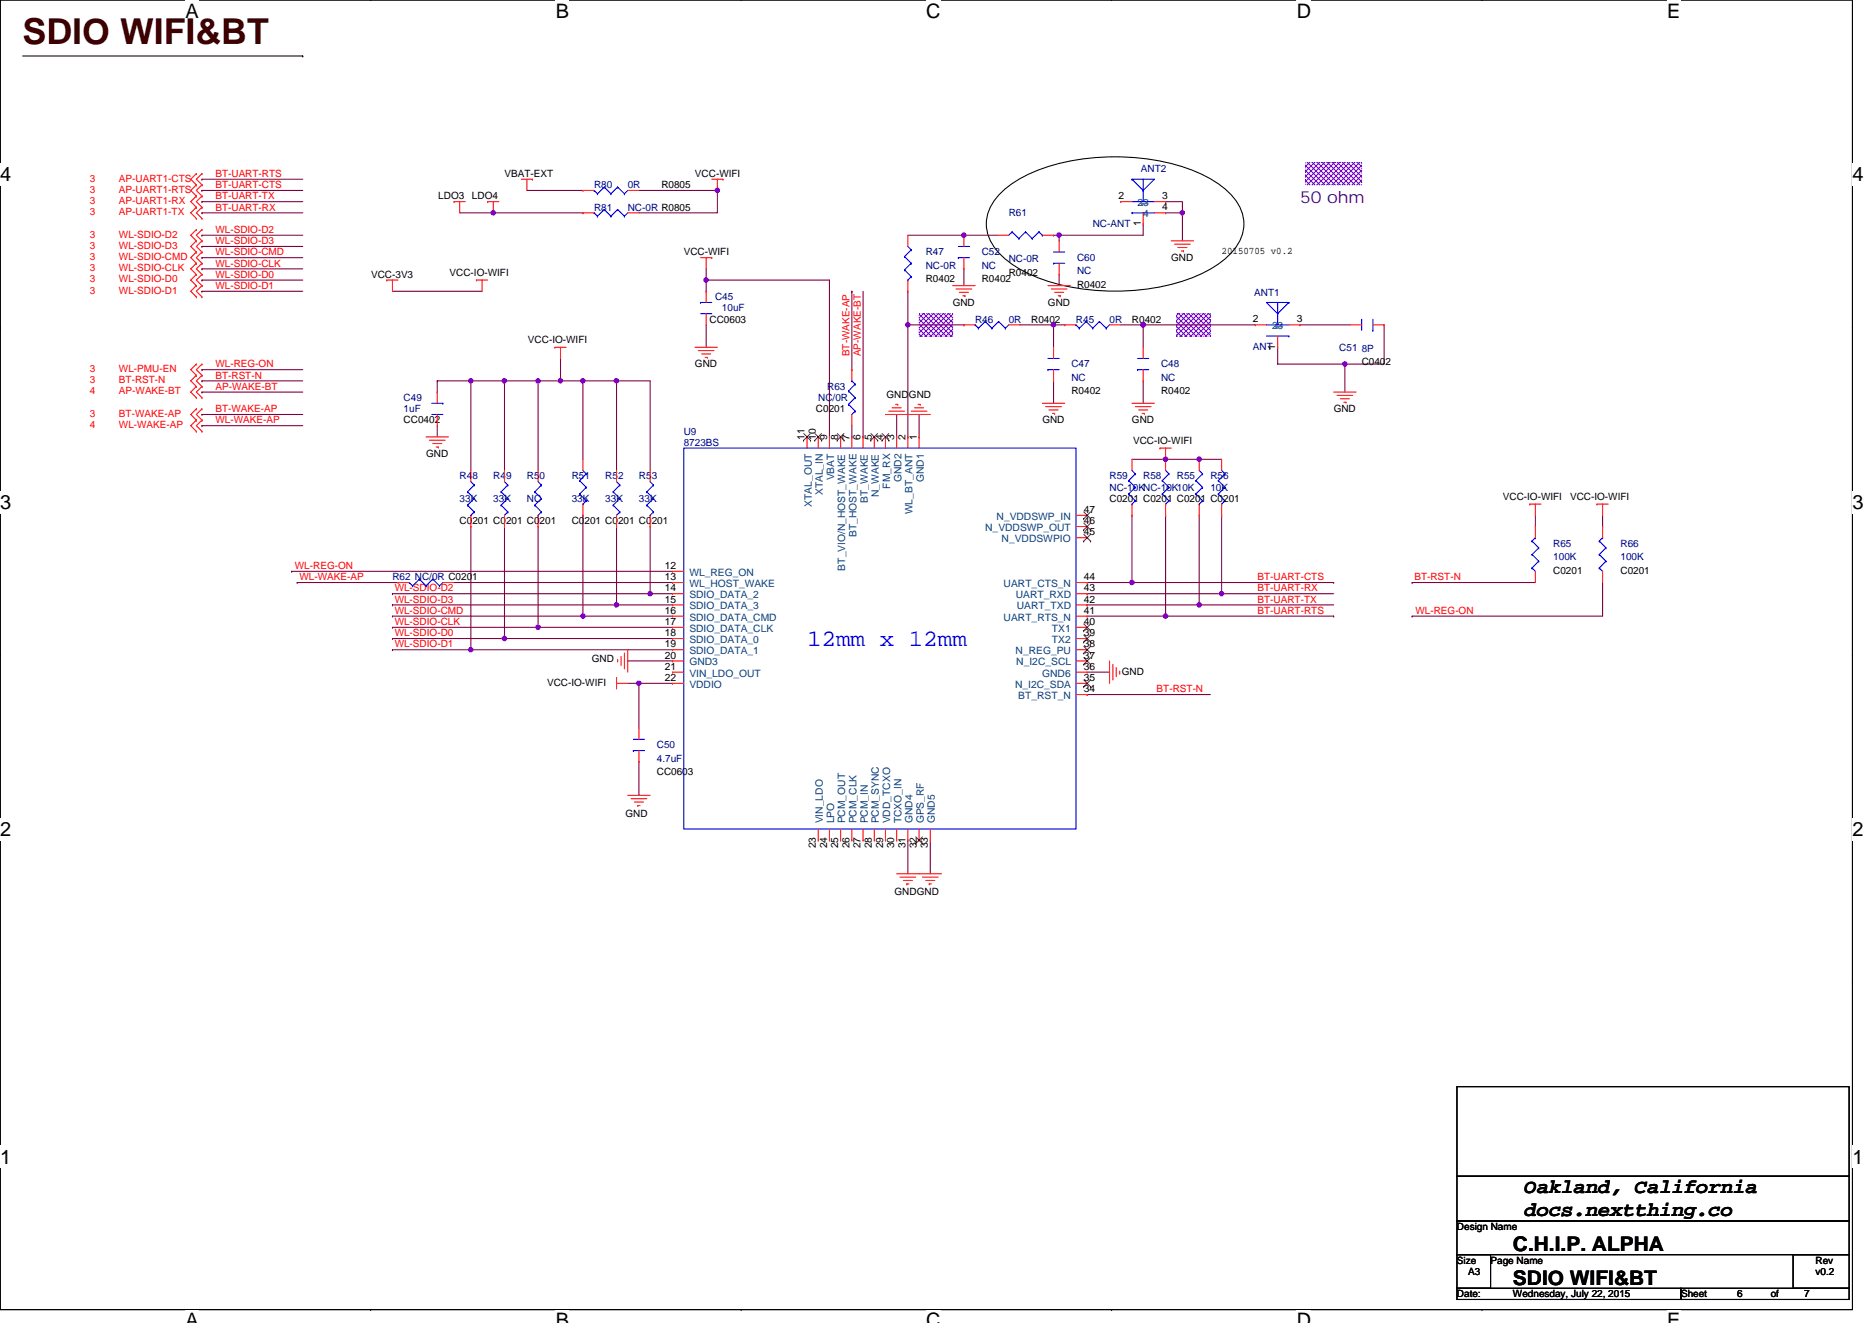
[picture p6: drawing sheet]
<svg xmlns="http://www.w3.org/2000/svg" width="297mm" height="210mm" viewBox="0 0 297 210" stroke-linecap="round" stroke-linejoin="round" font-family="sans-serif">
<path d="M0 0h293.9v207.9h-293.9z" fill="none" stroke="#000" stroke-width=".17"/>
<g fill="#fff">
<path d="M29.4 0h2.1v3.5h-2.1z"/>
<path d="M29.4 207.9h2.1v2h-2.1z"/>
</g>
<path d="M58.8 0h.1M58.8 207.9h.1" fill="none" stroke="#000" stroke-width=".17"/>
<g fill="#fff">
<path d="M88.2 0h2.1v3.5h-2.1z"/>
<path d="M88.2 207.9h2.1v2h-2.1z"/>
</g>
<path d="M117.6 0h.1M117.6 207.9h.1" fill="none" stroke="#000" stroke-width=".17"/>
<g fill="#fff">
<path d="M147 0h2.3v3.5h-2.3z"/>
<path d="M147 207.9h2.3v2h-2.3z"/>
</g>
<path d="M176.4 0h.1M176.4 207.9h.1" fill="none" stroke="#000" stroke-width=".17"/>
<g fill="#fff">
<path d="M205.8 0h2.2v3.5h-2.2z"/>
<path d="M205.8 207.9h2.2v2h-2.2z"/>
</g>
<path d="M235.2 0h.1M235.2 207.9h.1" fill="none" stroke="#000" stroke-width=".17"/>
<g fill="#fff">
<path d="M264.5 0h2.1v3.5h-2.1z"/>
<path d="M264.5 207.9h2.1v2h-2.1z"/>
<path d="M0 26h1.8v3.5h-1.8z"/>
<path d="M293.9 26h1.8v3.5h-1.8z"/>
<path d="M0 77.9h1.8v3.5h-1.8z"/>
<path d="M293.9 77.9h1.8v3.5h-1.8z"/>
</g>
<path d="M0 52h.1M293.9 52h.1" fill="none" stroke="#000" stroke-width=".17"/>
<g fill="#fff">
<path d="M0 129.9h1.8v3.5h-1.8z"/>
<path d="M293.9 129.9h1.8v3.5h-1.8z"/>
</g>
<path d="M0 103.9h.1M293.9 103.9h.1" fill="none" stroke="#000" stroke-width=".17"/>
<g fill="#fff">
<path d="M0 181.9h1.8v3.5h-1.8z"/>
<path d="M293.9 181.9h1.8v3.5h-1.8z"/>
</g>
<path d="M3.6 8.9h44.4M48 8.9h.1M159 30.5a22.7 22.7 0 0 1 11.9-5.1 36 36 0 0 1 19 1.9 13.7 13.7 0 0 1 6.6 5.1 6.1 6.1 0 0 1-.7 7.3 17.6 17.6 0 0 1-9.1 5.2 36.3 36.3 0 0 1-22.8-1.1 13.7 13.7 0 0 1-6.5-5.1 6.3 6.3 0 0 1 1.6-8.2zM0 155.9h.1M293.9 155.9h.1M231.2 172.5h62.2v14.2h-62.2zM231.2 193.8h62.2v5.3h-62.2zM231.2 199.1h5.3v5.4h-5.3zM231.2 186.7h62.2v7.1h-62.2zM284.5 199.1h8.9v5.4h-8.9zM231.2 204.5h35.5v1.7h-35.5zM266.7 204.5h26.7v1.7h-26.7z" fill="none" stroke="#000" stroke-width=".17"/>
<g fill="#8000ff" stroke="#8000ff" stroke-width=".17" stroke-dasharray="0 .3">
<path d="M145.8 49.8h5.4v3.5h-5.4z" fill-rule="evenodd"/>
<path d="M186.7 49.8h5.4v3.5h-5.4z" fill-rule="evenodd"/>
<path d="M207.2 25.8h8.9v3.5h-8.9z" fill-rule="evenodd"/>
</g>
<g fill="none" stroke="#800040" stroke-width=".17">
<path d="M32 37.3h.1M32 39.1h.1M32 33.8h.1M32 32h.1M32 30.2h.1M32 28.4h.1M32 37.3h16M32 39.1h16M32 33.8h16M32 32h16M32 30.2h16M32 28.4h16"/>
<path d="M72.9 33.8h5.4M78.3 33.8h.1M78.3 33.8h14.2M83.6 30.2h8.9M101.4 30.2h12.4M113.8 30.2h.1M113.8 30.2v3.6h-12.4M144.1 37.3h8.8M152.9 37.3h.1M152.9 37.3h5.4M167.2 37.3h.9M168.1 37.3h.1"/>
<path d="M168.1 37.3v.9M181.4 35.6v1.7h-13.3M185 32h2.6v1.8M185 33.8h2.6v4.4M187.6 33.8h.1M32 58.7h.1M32 40.9h.1M32 42.7h.1M32 44.4h.1M32 46.2h.1M32 44.4h16M32 58.7h16"/>
<path d="M32 40.9h16M32 42.7h16M32 46.2h16M62.3 46.2h14.2M88.9 56.9v3.6M112.1 42.7v1.7M112.1 44.4v1.8M112.1 51.6v3.5M112.1 44.4h.1M112.1 44.4h19.5v24.9M135.2 46.2h.1M135.2 46.2v12.5"/>
<path d="M136.9 46.2v23.1M144.1 51.6v17.7M144.1 46.2v5.4M144.1 51.6h8.8M152.9 51.6h.1M152.9 42.7v2.6M161.8 51.6h5.4M167.2 51.6h.1M167.2 51.6h1.7M167.2 51.6v3.5M168.1 43.6v1.7M177.8 51.6h3.6"/>
<path d="M181.4 51.6h.1M181.4 51.6v3.5M181.4 51.6h17.8M202.7 55.1v2.7h10.7M206.3 51.6h8M213.4 57.8h.1M213.4 57.8v4.4M219.6 51.6v6.2h-6.2M32 62.2h.1M32 60.5h.1M32 65.8h.1M32 67.6h.1"/>
<path d="M32 60.5h16M32 62.2h16M32 65.8h16M32 67.6h16M69.4 67.6v1.7M69.4 60.5h.1M69.4 60.5v1.7M69.4 60.5h5.3M74.7 60.5h5.3M74.7 60.5v14.2M80 60.5h.1M80 60.5h5.4"/>
<path d="M80 60.5v14.2M85.4 60.5h3.5M85.4 60.5h.1M85.4 60.5v14.2M88.9 60.5h.1M88.9 60.5h3.6M92.5 60.5h5.3M92.5 60.5h.1M92.5 60.5v12.4M97.8 60.5h5.4v14.2M97.8 60.5h.1M97.8 60.5v14.2"/>
<path d="M135.2 67.6v1.7M136.9 69.3h.1M142.3 65.8v3.5M145.8 65.8v3.5M167.2 60.5v3.5M179.6 72.9h5.4M181.4 60.5v3.5M185 72.9h.1M185 72.9h5.3M190.3 72.9h.1M190.3 72.9h3.5M46.3 90.7h.1"/>
<path d="M46.3 90.7h60.4M47.2 92.5h.1M47.2 92.5h16M62.3 94.2h.1M62.3 96h.1M62.3 97.8h.1M62.3 99.6h.1M62.3 97.8h30.2M62.3 96h35.5M62.3 94.2h40.9M62.3 99.6h23.1M72 92.5h34.7"/>
<path d="M74.7 83.6v19.5M80 83.6v17.7M85.4 99.6h21.3M85.4 83.6v16M92.5 81.8v16M92.5 97.8h14.2M97.8 83.6v12.4M97.8 96h8.9M103.2 83.6v10.6M103.2 94.2h3.5M106.7 92.5h.1M172.5 96h.1"/>
<path d="M172.5 94.2h.1M172.5 92.5h7.1M172.5 97.8h12.5M172.5 96h39.1M172.5 94.2h39.1M179.6 92.5h.1M179.6 81.8v10.7h32M185 97.8h.1M185 81.8v16h26.6M190.3 96h.1M190.3 81.8v14.2M193.8 94.2h.1"/>
<path d="M193.8 81.8v12.4M211.6 92.5h.1M211.6 97.8h.1M224.1 92.5h.1M224.1 97.8h.1M224.1 92.5h19.5M243.6 81.8v1.8M254.3 92.5v5.3h-30.2M254.3 81.8v1.8M62.3 101.3h.1M62.3 103.1h.1M62.3 101.3h17.7"/>
<path d="M62.3 103.1h12.4M74.7 103.1h32M80 101.3h26.7M99.6 104.9h7.1M99.6 108.5h1.8M101.4 108.5h5.3M101.4 108.5h.1M101.4 108.5v7.1M172.5 106.7h3.6M172.5 110.2h.1M172.5 110.2h19.6M101.4 120.9v5.3"/>
<path d="M144.1 133.3v5.4M147.6 133.3v5.4"/>
</g>
<g fill="#f0f" stroke="#f0f" stroke-width=".17">
<circle cx="167.2" cy="51.5" r=".35"/>
<circle cx="112" cy="44.4" r=".35"/>
<circle cx="103.2" cy="94.2" r=".35"/>
<circle cx="97.8" cy="96" r=".35"/>
<circle cx="80" cy="101.3" r=".35"/>
<circle cx="74.7" cy="103.1" r=".35"/>
<circle cx="74.7" cy="60.4" r=".35"/>
<circle cx="80" cy="60.4" r=".35"/>
<circle cx="92.5" cy="97.8" r=".35"/>
<circle cx="88.9" cy="60.4" r=".35"/>
<circle cx="97.8" cy="60.4" r=".35"/>
<circle cx="85.4" cy="60.4" r=".35"/>
<circle cx="85.4" cy="99.6" r=".35"/>
<circle cx="92.5" cy="60.4" r=".35"/>
<circle cx="190.3" cy="96" r=".35"/>
<circle cx="193.8" cy="94.2" r=".35"/>
<circle cx="101.4" cy="108.4" r=".35"/>
<circle cx="190.3" cy="72.9" r=".35"/>
<circle cx="78.3" cy="33.8" r=".35"/>
<circle cx="113.8" cy="30.2" r=".35"/>
<circle cx="179.6" cy="92.4" r=".35"/>
<circle cx="184.9" cy="97.8" r=".35"/>
<circle cx="213.4" cy="57.8" r=".35"/>
<circle cx="184.9" cy="72.9" r=".35"/>
<circle cx="181.4" cy="51.5" r=".35"/>
<circle cx="144" cy="51.5" r=".35"/>
<circle cx="187.6" cy="33.8" r=".35"/>
<circle cx="168" cy="37.3" r=".35"/>
<circle cx="152.9" cy="37.3" r=".35"/>
</g>
<g fill="none" stroke="#f00" stroke-width=".17">
<path d="M31.2 38.2h.1M31.2 36.4h.1M31.2 32.9h.1M31.2 31.1h.1M31.2 34.7h.1M31.2 29.3h.1M31.2 27.6h.1M31.2 36.4l-.9 .9 .9 .9M31.2 38.2l-.9 .9 .9 .9M31.2 31.1l-.9 .9 .9 .9M31.2 32.9l-.9 .9 .9 .9M31.2 27.6l-.9 .8 .9 .9"/>
<path d="M31.2 29.3l-.9 .9 .9 .9M32 38.2h.1M32 36.4h.1M32 32.9h.1M32 31.1h.1M32 34.7h.1M32 29.3h.1M32 27.6h.1M32 36.4l-.8 .9 .8 .9M32 38.2l-.8 .9 .8 .9M32 31.1l-.8 .9 .8 .9M32 32.9l-.8 .9 .8 .9"/>
<path d="M32 27.6l-.8 .8 .8 .9M32 29.3l-.8 .9 .8 .9M72 32h.1M72 32h1.8M72.9 32v1.8M77.4 32h.1M77.4 32h1.8M78.3 32v1.8M82.7 28.4h1.8M83.6 28.4v1.8M84.5 28.4h.1M92.5 30.2h.1"/>
<path d="M92.5 33.8h.1M92.5 30.2h1.8M92.5 33.8h1.8M99.6 30.2h1.8M99.6 33.8h1.8M112.9 28.4h1.8M113.8 28.4v1.8M114.7 28.4h.1M144.1 37.3v1.8M152.9 37.3v1.8M158.3 37.3h1.8M165.4 37.3h1.8"/>
<path d="M167.2 37.3h.1M168.1 38.2v1.8M177.8 32h.1M177.8 32h1.8M181.4 35.6h.1M181.4 33.8v1.8M183.2 32h1.8M183.2 33.8h1.8M185 32h.1M185 33.8h.1M185.8 38.2h3.6M186.4 38.8h2.5"/>
<path d="M186.9 39.3h1.4M187.4 39.8h.4M187.8 39.8h.1M31.2 40h.1M31.2 41.8h.1M31.2 43.6h.1M31.2 45.3h.1M31.2 47.1h.1M31.2 59.6h.1M31.2 57.8h.1M31.2 40l-.9 .9 .9 .9M31.2 41.8l-.9 .9 .9 .9"/>
<path d="M31.2 43.6l-.9 .8 .9 .9M31.2 45.3l-.9 .9 .9 .9M31.2 59.6l-.9 .9 .9 .8M31.2 57.8l-.9 .9 .9 .9M32 40h.1M32 41.8h.1M32 43.6h.1M32 45.3h.1M32 47.1h.1M32 59.6h.1M32 57.8h.1M32 40l-.8 .9 .8 .9"/>
<path d="M32 41.8l-.8 .9 .8 .9M32 43.6l-.8 .8 .8 .9M32 45.3l-.8 .9 .8 .9M32 59.6l-.8 .9 .8 .8M32 57.8l-.8 .9 .8 .9M61.4 44.4h.1M61.4 44.4h1.8M62.3 44.4v1.8M75.6 44.4h.1M75.6 44.4h1.8M76.5 44.4v1.8M88.1 55.1h.1"/>
<path d="M88.1 55.1h1.7M88.9 55.1v1.8M110.3 55.1h3.5M110.8 55.6h2.5M111.2 40.9h1.7M111.3 56.2h1.5M111.9 56.7h.3M112.1 40.9v1.8M112.1 49.8v1.8M112.1 46.2h.1M112.1 46.2v1.8M112.2 56.7h.1"/>
<path d="M112.9 40.9h.1M135.2 58.7h.1M135.2 58.7v1.8M144.1 46.2h.1M144.1 44.4v1.8M151.2 45.3h3.5M151.7 45.9h2.5M152.2 46.4h1.5M152.8 46.9h.3M152.9 51.6h.1M152.9 42.7h.1M152.9 51.6h1.8"/>
<path d="M152.9 40.9v1.8M153.1 46.9h.1M160.1 51.6h1.7M166.3 45.3h3.5M166.8 45.9h2.5M167.2 55.1v1.8M167.2 58.7v1.8M167.3 46.4h1.5M167.9 46.9h.3M168.1 43.6h.1M168.1 41.8v1.8M168.2 46.9h.1"/>
<path d="M168.9 51.6h.1M168.9 51.6h1.8M176.1 51.6h1.7M181.4 55.1v1.8M181.4 58.7v1.8M199.2 51.6h.1M199.2 51.6h1.8M202.7 55.1h.1M202.7 53.3v1.8M204.5 51.6h1.8M206.3 51.6h.1M214.3 51.6h1.8"/>
<path d="M217.8 51.6h1.8M219.6 51.6h.1M31.2 61.3h.1M31.2 63.1h.1M31.2 66.7h.1M31.2 64.9h.1M31.2 68.5h.1M31.2 61.3l-.9 .9 .9 .9M31.2 64.9l-.9 .9 .9 .9M31.2 66.7l-.9 .9 .9 .9M32 61.3h.1M32 63.1h.1"/>
<path d="M32 66.7h.1M32 64.9h.1M32 68.5h.1M32 61.3l-.8 .9 .8 .9M32 64.9l-.8 .9 .8 .9M32 66.7l-.8 .9 .8 .9M67.6 69.3h3.6M68.1 69.9h2.5M68.7 70.4h1.4M69.2 71h.4M69.4 65.8v1.8M69.4 62.2h.1"/>
<path d="M69.4 62.2v1.8M69.6 71h.1M74.7 74.7v1.8M80 74.7v1.8M85.4 74.7v1.8M92.5 72.9v1.8M97.8 74.7v1.8M103.2 74.7v1.8M128.1 69.3h.1M128.1 69.3v1.8M129.8 69.3h.1M129.8 69.3v1.8"/>
<path d="M131.6 69.3h.1M131.6 69.3v1.8M133.4 69.3h.1M133.4 69.3v1.8M135.2 65.8v1.8M135.2 69.3h.1M135.2 69.3v1.8M136.9 69.3h.1M136.9 69.3v1.8M138.7 69.3h.1M138.7 69.3v1.8M140.5 65.8h7.1"/>
<path d="M140.5 69.3h.1M140.5 69.3v1.8M141 65.3h2.5M141.6 64.7h1.4M142.1 64.2h.3M142.3 69.3h.1M142.3 69.3v1.8M142.4 64.2h.1M144.1 69.3h.1M144.1 69.3v1.8M144.6 65.3h2.5M145.1 64.7h1.5"/>
<path d="M145.7 64.2h.3M145.8 69.3h.1M145.8 69.3v1.8M146 64.2h.1M165.4 64h3.5M165.9 64.5h2.5M166.5 65.1h1.4M167 65.6h.3M167.2 60.5h.1M167.3 65.6h.1M179.6 64h3.6M179.6 72.9v1.8"/>
<path d="M180.1 64.5h2.5M180.7 65.1h1.4M181.2 65.6h.4M181.4 60.5h.1M181.6 65.6h.1M184.1 71.1h.1M184.1 71.1h1.7M185 71.1v3.6M190.3 72.9v1.8M193.8 72.9v1.8M211.6 62.2h3.6M212.1 62.8h2.5"/>
<path d="M212.7 63.3h1.4M213.2 63.8h.4M213.6 63.8h.1M63.2 92.5h.1M63.2 92.5h1.7M70.3 92.5h1.7M74.7 83.6h.1M74.7 81.8v1.8M80 83.6h.1M80 81.8v1.8M85.4 83.6h.1M85.4 81.8v1.8"/>
<path d="M92.5 81.8h.1M92.5 80v1.8M97.8 83.6h.1M97.8 81.8v1.8M103.2 83.6h.1M103.2 81.8v1.8M106.7 92.5h.1M106.7 94.2h.1M106.7 99.6h.1M106.7 97.8h.1M106.7 96h.1M106.7 90.7h.1"/>
<path d="M106.7 92.5h1.8M106.7 99.6h1.8M106.7 94.2h1.8M106.7 97.8h1.8M106.7 96h1.8M106.7 90.7h1.8M170.7 92.5h1.8M170.7 99.6h1.8M170.7 94.2h1.8M170.7 97.8h1.8M170.7 96h1.8M170.7 85.3h1.8"/>
<path d="M170.7 83.6h1.8M170.7 81.8h1.8M172.5 99.6h.1M172.5 96h.1M172.5 94.2h.1M172.5 97.8h.1M172.5 92.5h.1M172.5 85.3h.1M172.5 83.6h.1M172.5 81.8h.1M179.6 81.8h.1M179.6 80v1.8"/>
<path d="M185 81.8h.1M185 80v1.8M190.3 81.8h.1M190.3 80v1.8M193.8 81.8h.1M193.8 80v1.8M242.7 80h.1M242.7 80h1.8M243.6 80v1.8M243.6 90.7v1.8M243.6 83.6h.1M243.6 83.6v1.7"/>
<path d="M253.4 80h.1M253.4 80h1.8M254.3 80v1.8M254.3 90.7v1.8M254.3 83.6h.1M254.3 83.6v1.7M97.8 108.5h1.8M97.8 107.6h.1M97.8 107.6v1.7M98 104.7h.1M98 104.7v.4M98.5 104.2v1.4"/>
<path d="M99.1 103.7v2.5M99.6 103.1v3.6M101.4 115.6v1.7M101.4 119.1v1.8M106.7 108.5h.1M106.7 101.3h.1M106.7 103.1h.1M106.7 104.9h.1M106.7 106.7h.1M106.7 104.9h1.8M106.7 108.5h1.8M106.7 101.3h1.8"/>
<path d="M106.7 103.1h1.8M106.7 106.7h1.8M170.7 104.9h1.8M170.7 108.5h1.8M170.7 101.3h1.8M170.7 103.1h1.8M170.7 106.7h1.8M170.7 110.2h1.8M172.5 104.9h.1M172.5 108.5h.1M172.5 101.3h.1M172.5 103.1h.1"/>
<path d="M172.5 106.7h.1M172.5 110.2h.1M176.1 104.9v3.6M176.6 105.4v2.5M177.1 106v1.4M177.7 106.8h.1M177.7 106.5v.3M99.6 126.2h3.6M100.1 126.8h2.5M100.7 127.3h1.4M101.2 127.8h.1M101.2 127.8h.4"/>
<path d="M101.4 120.9h.1M129.8 133.3h.1M129.8 131.6v1.7M131.6 133.3h.1M131.6 131.6v1.7M133.4 133.3h.1M133.4 131.6v1.7M135.2 133.3h.1M135.2 131.6v1.7M136.9 133.3h.1M136.9 131.6v1.7M138.7 133.3h.1"/>
<path d="M138.7 131.6v1.7M140.5 133.3h.1M140.5 131.6v1.7M142.3 138.7h7.1M142.3 133.3h.1M142.3 131.6v1.7M142.8 139.2h2.5M143.3 139.7h1.5M144.1 133.3h.1M144.1 131.6v1.7M145.8 133.3h.1M145.8 131.6v1.7"/>
<path d="M146.4 139.2h2.5M146.9 139.7h1.4M147.6 133.3h.1M147.6 131.6v1.7M143.9 140.3h.1M143.9 140.3h.3M147.4 140.3h.1M147.4 140.3h.4"/>
</g>
<g fill="none" stroke="#00f" stroke-width=".17">
<path d="M94.3 30.2h.1M94.3 33.8h.1M94.3 30.2l.5 .6M94.3 33.8l.5 .5M94.8 30.8h.1M94.8 34.3h.1M95.9 29.7h.1M95.9 33.3h.1M95.9 29.7l1 1.1M95.9 29.7l-1.1 1.1M95.9 33.3l1 1M95.9 33.3l-1.1 1"/>
<path d="M96.9 30.8h.1M96.9 34.3h.1M98 29.7h.1M98 33.3h.1M98 29.7l1.1 1.1M98 29.7l-1.1 1.1M98 33.3l1.1 1M98 33.3l-1.1 1M99.1 30.8h.1M99.1 34.3h.1M99.6 30.2l-.5 .6M99.6 33.8l-.5 .5"/>
<path d="M144.1 39.1l.5 .5M144.6 39.6h.1M144.6 39.6l-1.1 1.1M152.1 39.1h1.7M160.6 36.8h.1M160.6 36.8l-.5 .5M160.6 36.8l1.1 1.1M161.7 37.9h.1M162.7 36.8h.1M162.7 36.8l-1 1.1M162.7 36.8l1.1 1.1M163.8 37.9h.1"/>
<path d="M164.9 36.8h.1M164.9 36.8l-1.1 1.1M164.9 36.8l.5 .5M165.4 37.3h.1M179.6 28.4h3.6l-1.8 1.8M179.6 28.4h.1M179.6 32h3.6M179.6 33.8h.1M179.6 28.4l1.8 1.8M179.6 33.8h3.6M181.4 28.4v3.6M181.4 30.2h.1"/>
<path d="M111.2 49.8h1.7M111.2 48h.1M111.2 48h1.7M143.5 40.7h.1M143.5 42.8h.1M143.5 40.7l1.1 1.1M143.5 42.8l1.1 1.1M144.1 44.4h.1M144.6 41.8h.1M144.6 43.9h.1M144.6 41.8l-1.1 1M144.6 43.9l-.5 .5"/>
<path d="M152.1 40.9h.1M152.1 40.9h1.7M154.7 51.6h.1M154.7 51.6l.6 .5M155.3 52.1h.1M156.3 51h.1M156.3 51l1.1 1.1M156.3 51l-1 1.1M157.4 52.1h.1M158.5 51h.1M158.5 51l1 1.1M158.5 51l-1.1 1.1"/>
<path d="M159.5 52.1h.1M160.1 51.6l-.6 .5M166.3 56.9h1.8M166.3 58.7h.1M166.3 58.7h1.8M167.2 40h1.7M167.2 41.8h.1M167.2 41.8h1.7M170.7 51.6h.1M170.7 51.6l.6 .5M171.3 52.1h.1M172.3 51h.1"/>
<path d="M172.3 51l1.1 1.1M172.3 51l-1 1.1M173.4 52.1h.1M174.5 51h.1M174.5 51l1 1.1M174.5 51l-1.1 1.1M175.5 52.1h.1M176.1 51.6l-.6 .5M180.5 56.9h1.8M180.5 58.7h.1M180.5 58.7h1.8M201 51.6h3.5"/>
<path d="M201 53.3h3.5M202.7 48v3.6M202.7 49.8h.1M204.5 48h-3.5l1.7 1.8M204.5 48h.1M204.5 53.3h.1M204.5 48l-1.8 1.8M216.1 50.7v1.8M217.8 52.5h.1M217.8 50.7v1.8M68.5 65.8h1.8M68.5 64h1.8"/>
<path d="M70.3 64h.1M74.2 78.1h.1M74.2 78.1l1 1M74.7 76.5l.5 .5M75.2 77h.1M75.2 79.1h.1M75.2 77l-1 1.1M75.2 79.1l-1 1.1M79.5 78.1h.1M79.5 78.1l1.1 1M80 76.5l.6 .5M80.6 77h.1"/>
<path d="M80.6 79.1h.1M80.6 77l-1.1 1.1M80.6 79.1l-1.1 1.1M84.9 78.1h.1M84.9 78.1l1 1M85.4 76.5l.5 .5M85.9 77h.1M85.9 79.1h.1M85.9 77l-1 1.1M85.9 79.1l-1 1.1M92 76.3h.1M92 78.4h.1"/>
<path d="M92 76.3l1 1M92 78.4l1 1.1M92.5 74.7l.5 .5M93 75.2h.1M93 77.3h.1M93 79.5h.1M93 75.2l-1 1.1M93 77.3l-1 1.1M93 79.5l-.5 .5M97.3 78.1h.1M97.3 78.1l1.1 1M97.8 76.5l.6 .5"/>
<path d="M98.4 77h.1M98.4 79.1h.1M98.4 77l-1.1 1.1M98.4 79.1l-1.1 1.1M102.6 78.1h.1M102.6 78.1l1.1 1M103.2 76.5l.5 .5M103.7 77h.1M103.7 79.1h.1M103.7 77l-1.1 1.1M103.7 79.1l-1.1 1.1M108.5 71.1h62.2v60.5h-62.2z"/>
<path d="M134.6 64.2h.1M134.6 62.1h.1M134.6 64.2l1.1 1.1M134.6 62.1l1.1 1M135.2 60.5h.1M135.2 60.5l.5 .5M135.7 65.3h.1M135.7 63.1h.1M135.7 61h.1M135.7 65.3l-.5 .5M135.7 63.1l-1.1 1.1M135.7 61l-1.1 1.1"/>
<path d="M179.1 76.3h.1M179.1 78.4h.1M179.1 76.3l1 1M179.1 78.4l1 1.1M179.6 74.7l.5 .5M180.1 75.2h.1M180.1 77.3h.1M180.1 79.5h.1M180.1 75.2l-1 1.1M180.1 77.3l-1 1.1M180.1 79.5l-.5 .5M184.4 76.3h.1"/>
<path d="M184.4 78.4h.1M184.4 76.3l1.1 1M184.4 78.4l1.1 1.1M185 74.7l.5 .5M185.5 75.2h.1M185.5 77.3h.1M185.5 79.5h.1M185.5 75.2l-1.1 1.1M185.5 77.3l-1.1 1.1M185.5 79.5l-.5 .5M189.8 76.3h.1M189.8 78.4h.1"/>
<path d="M189.8 76.3l1 1M189.8 78.4l1 1.1M190.3 74.7l.5 .5M190.8 75.2h.1M190.8 77.3h.1M190.8 79.5h.1M190.8 75.2l-1 1.1M190.8 77.3l-1 1.1M190.8 79.5l-.5 .5M193.3 76.3h.1M193.3 78.4h.1M193.3 76.3l1.1 1"/>
<path d="M193.3 78.4l1.1 1.1M193.8 74.7l.6 .5M194.4 75.2h.1M194.4 77.3h.1M194.4 79.5h.1M194.4 75.2l-1.1 1.1M194.4 77.3l-1.1 1.1M194.4 79.5l-.6 .5M64.9 92.5h.1M64.9 92.5l.6 .5M65.5 93h.1M66.5 91.9h.1"/>
<path d="M66.5 91.9l1.1 1.1M66.5 91.9l-1 1.1M67.6 93h.1M68.7 91.9h.1M68.7 91.9l1 1.1M68.7 91.9l-1.1 1.1M69.7 93h.1M70.3 92.5l-.6 .5M74.2 80.2h.1M74.2 80.2l1 1.1M74.7 81.8h.1M75.2 81.3h.1"/>
<path d="M75.2 81.3l-.5 .5M79.5 80.2h.1M79.5 80.2l1.1 1.1M80 81.8h.1M80.6 81.3h.1M80.6 81.3l-.6 .5M84.9 80.2h.1M84.9 80.2l1 1.1M85.4 81.8h.1M85.9 81.3h.1M85.9 81.3l-.5 .5M92.5 80h.1"/>
<path d="M97.3 80.2h.1M97.3 80.2l1.1 1.1M97.8 81.8h.1M98.4 81.3h.1M98.4 81.3l-.6 .5M102.6 80.2h.1M102.6 80.2l1.1 1.1M103.2 81.8h.1M103.7 81.3h.1M103.7 81.3l-.5 .5M179.6 80h.1M185 80h.1"/>
<path d="M190.3 80h.1M193.8 80h.1M243.1 90.1h.1M243.1 88h.1M243.1 85.9h.1M243.1 90.1l.5 .6M243.1 88l1.1 1.1M243.1 85.9l1.1 1.1M243.6 85.3h.1M243.6 85.3l-.5 .6M244.2 89.1h.1M244.2 87h.1"/>
<path d="M244.2 89.1l-1.1 1M244.2 87l-1.1 1M253.8 90.1h.1M253.8 88h.1M253.8 85.9h.1M253.8 90.1l.5 .6M253.8 88l1 1.1M253.8 85.9l1 1.1M254.3 85.3h.1M254.3 85.3l-.5 .6M254.8 89.1h.1M254.8 87h.1"/>
<path d="M254.8 89.1l-1 1M254.8 87l-1 1M100.5 117.3h1.8M100.5 119.1h.1M100.5 119.1h1.8"/>
</g>
<g fill="none" stroke="#804000" stroke-width=".16">
<path d="M127.5 69.9h.1M127.5 68.8l1.1 1.1M128.6 68.8l-1.1 1.1M128.6 69.9h.1M129.3 69.9h.1M129.3 68.8l1.1 1.1M130.4 68.8l-1.1 1.1M130.4 69.9h.1M132.8 69.9h.1M132.9 68.8l1 1.1M133.9 68.8l-1.1 1.1M133.9 69.9h.1"/>
<path d="M138.2 69.9h.1M138.2 68.8l1.1 1.1M139.3 68.8l-1.1 1.1M139.3 69.9h.1M140 69.9h.1M140 68.8l1.1 1.1M141 68.8l-1 1.1M141.1 69.9h.1M172 85.9h.1M172 84.1h.1M172 82.3h.1M172 99l1.1 1.1"/>
<path d="M172 84.8l1.1 1.1M172 83l1.1 1.1M172 81.3l1.1 1M173 99l-1 1.1M173 84.8l-1 1.1M173 83l-1 1.1M173 81.3l-1 1M173.1 85.9h.1M173.1 84.1h.1M173.1 82.3h.1M172 105.5h.1M172 109h.1"/>
<path d="M172 101.9h.1M172 103.7h.1M172 100.1h.1M172 104.4l1.1 1.1M172 107.9l1.1 1.1M172 100.8l1.1 1.1M172 102.6l1.1 1.1M173 104.4l-1 1.1M173 107.9l-1 1.1M173 100.8l-1 1.1M173 102.6l-1 1.1M173.1 105.5h.1"/>
<path d="M173.1 109h.1M173.1 101.9h.1M173.1 103.7h.1M173.1 100.1h.1M145.3 133.9h.1M145.3 132.8l1.1 1.1M146.4 132.8l-1.1 1.1M146.4 133.9h.1"/>
</g>
<text font-size="5.7" fill="#400000" x="3.6" y="6.9">SDIO WIFI&amp;BT</text>
<text font-size="3.7" fill="#00f" x="128.1" y="102.5">12mm x 12mm</text>
<g font-size="3.2">
<text x="29.4" y="2.8">A</text>
<text x="88.2" y="2.8">B</text>
<text x="147" y="2.8">C</text>
<text x="205.8" y="2.8">D</text>
<text x="264.5" y="2.8">E</text>
<text x="0" y="28.8">4</text>
<text x="293.9" y="28.8">4</text>
<text x="0" y="80.8">3</text>
<text x="293.9" y="80.8">3</text>
<text x="0" y="132.7">2</text>
<text x="293.9" y="132.7">2</text>
<text x="0" y="184.7">1</text>
<text x="293.9" y="184.7">1</text>
<text x="241.8" y="189.4">Oakland, California</text>
<text x="241.8" y="193">docs.nextthing.co</text>
<text x="240.1" y="203.9">SDIO WIFI&amp;BT</text>
<text x="240.1" y="198.5">C.H.I.P. ALPHA</text>
<text x="29.4" y="210.7">A</text>
<text x="88.2" y="210.7">B</text>
<text x="147" y="210.7">C</text>
<text x="205.8" y="210.7">D</text>
<text x="264.5" y="210.7">E</text>
</g>
<text font-size="2.6" fill="#400080" x="206.3" y="32.3">50 ohm</text>
<g font-size="1.6" fill="#f00">
<text x="14.3" y="28.8">3</text>
<text x="18.9" y="28.8">AP-UART1-CTS</text>
<text x="34.2" y="29.9">BT-UART-CTS</text>
<text x="34.2" y="28.1">BT-UART-RTS</text>
<text x="14.3" y="32.4">3</text>
<text x="14.3" y="34.1">3</text>
<text x="14.3" y="30.6">3</text>
<text x="18.9" y="32.4">AP-UART1-RX</text>
<text x="18.9" y="34.1">AP-UART1-TX</text>
<text x="18.9" y="30.6">AP-UART1-RTS</text>
<text x="34.2" y="33.4">BT-UART-RX</text>
<text x="34.2" y="31.6">BT-UART-TX</text>
<text x="14.3" y="37.7">3</text>
<text x="14.3" y="39.5">3</text>
<text x="14.3" y="41.3">3</text>
<text x="18.9" y="37.7">WL-SDIO-D2</text>
<text x="18.9" y="39.5">WL-SDIO-D3</text>
<text x="18.9" y="41.3">WL-SDIO-CMD</text>
<text x="34.2" y="37">WL-SDIO-D2</text>
<text x="34.2" y="38.8">WL-SDIO-D3</text>
<text x="34.2" y="40.5">WL-SDIO-CMD</text>
<text x="14.3" y="43">3</text>
<text x="14.3" y="44.8">3</text>
<text x="14.3" y="46.6">3</text>
<text x="18.9" y="43">WL-SDIO-CLK</text>
<text x="18.9" y="44.8">WL-SDIO-D0</text>
<text x="18.9" y="46.6">WL-SDIO-D1</text>
<text x="34.2" y="42.3">WL-SDIO-CLK</text>
<text x="34.2" y="44.1">WL-SDIO-D0</text>
<text x="34.2" y="45.9">WL-SDIO-D1</text>
<text x="14.3" y="59">3</text>
<text x="18.9" y="59">WL-PMU-EN</text>
<text x="34.2" y="58.3">WL-REG-ON</text>
<text x="134.8" y="56.5" transform="rotate(-90 134.8 56.5)">BT-WAKE-AP</text>
<text x="136.6" y="56.5" transform="rotate(-90 136.6 56.5)">AP-WAKE-BT</text>
<text x="14.3" y="60.8">3</text>
<text x="14.3" y="62.6">4</text>
<text x="18.9" y="60.8">BT-RST-N</text>
<text x="18.9" y="62.6">AP-WAKE-BT</text>
<text x="34.2" y="61.9">AP-WAKE-BT</text>
<text x="34.2" y="60.1">BT-RST-N</text>
<text x="34.2" y="65.4">BT-WAKE-AP</text>
<text x="14.3" y="66.1">3</text>
<text x="14.3" y="67.9">4</text>
<text x="18.9" y="66.1">BT-WAKE-AP</text>
<text x="18.9" y="67.9">WL-WAKE-AP</text>
<text x="34.2" y="67.2">WL-WAKE-AP</text>
<text x="46.8" y="90.3">WL-REG-ON</text>
<text x="47.5" y="92.1">WL-WAKE-AP</text>
<text x="62.6" y="93.9">WL-SDIO-D2</text>
<text x="62.6" y="95.7">WL-SDIO-D3</text>
<text x="199.5" y="95.7">BT-UART-TX</text>
<text x="199.5" y="93.9">BT-UART-RX</text>
<text x="199.5" y="92.1">BT-UART-CTS</text>
<text x="224.4" y="92.1">BT-RST-N</text>
<text x="62.6" y="101">WL-SDIO-D0</text>
<text x="62.6" y="97.4">WL-SDIO-CMD</text>
<text x="62.6" y="99.2">WL-SDIO-CLK</text>
<text x="199.5" y="97.4">BT-UART-RTS</text>
<text x="224.6" y="97.4">WL-REG-ON</text>
<text x="62.6" y="102.8">WL-SDIO-D1</text>
<text x="183.5" y="109.9">BT-RST-N</text>
</g>
<g font-size="1.6">
<text x="80" y="28.1">VBAT-EXT</text>
<text x="104.9" y="29.9">R0805</text>
<text x="110.3" y="28.1">VCC-WIFI</text>
<text x="69.6" y="31.6">LDO3</text>
<text x="74.9" y="31.6">LDO4</text>
<text x="177.5" y="31.6">2</text>
<text x="181" y="35.9" transform="rotate(-90 181 35.9)">1</text>
<text x="184.4" y="31.6">3</text>
<text x="184.4" y="33.4">4</text>
<text x="108.5" y="40.5">VCC-WIFI</text>
<text x="185.8" y="41.4">GND</text>
<text x="193.8" y="40.4">20150705 v0.2</text>
<text x="58.9" y="44.1">VCC-3V3</text>
<text x="71.3" y="43.7">VCC-IO-WIFI</text>
<text x="146.9" y="44.8">R0402</text>
<text x="155.8" y="44.8">R0402</text>
<text x="160.1" y="43.7">R0402</text>
<text x="170.9" y="45.7">R0402</text>
<text x="112.6" y="51.2">CC0603</text>
<text x="151.2" y="48.5">GND</text>
<text x="163.6" y="51.2">R0402</text>
<text x="166.3" y="48.5">GND</text>
<text x="179.6" y="51.2">R0402</text>
<text x="198.8" y="51.2">2</text>
<text x="205.8" y="51.2">3</text>
<text x="83.8" y="54.4">VCC-IO-WIFI</text>
<text x="110.3" y="58.3">GND</text>
<text x="202.3" y="55.5" transform="rotate(-90 202.3 55.5)">1</text>
<text x="216.1" y="58">C0402</text>
<text x="129.5" y="65.4">C0201</text>
<text x="140.7" y="63.1">GND</text>
<text x="144.2" y="63.1">GND</text>
<text x="170" y="62.6">R0402</text>
<text x="184.2" y="62.6">R0402</text>
<text x="211.6" y="65.4">GND</text>
<text x="64" y="67.2">CC0402</text>
<text x="127.7" y="69.9" transform="rotate(-90 127.7 69.9)">11</text>
<text x="129.5" y="69.9" transform="rotate(-90 129.5 69.9)">10</text>
<text x="131.2" y="69.9" transform="rotate(-90 131.2 69.9)">9</text>
<text x="133" y="69.9" transform="rotate(-90 133 69.9)">8</text>
<text x="134.8" y="69.9" transform="rotate(-90 134.8 69.9)">7</text>
<text x="136.6" y="69.9" transform="rotate(-90 136.6 69.9)">6</text>
<text x="138.3" y="69.9" transform="rotate(-90 138.3 69.9)">5</text>
<text x="140.1" y="69.9" transform="rotate(-90 140.1 69.9)">4</text>
<text x="141.9" y="69.9" transform="rotate(-90 141.9 69.9)">3</text>
<text x="143.7" y="69.9" transform="rotate(-90 143.7 69.9)">2</text>
<text x="145.5" y="69.9" transform="rotate(-90 145.5 69.9)">1</text>
<text x="165.4" y="67.2">GND</text>
<text x="179.6" y="67.2">GND</text>
<text x="179.8" y="70.4">VCC-IO-WIFI</text>
<text x="67.6" y="72.5">GND</text>
<text x="72.9" y="83.2">C0201 C0201 C0201</text>
<text x="90.7" y="83.2">C0201 C0201 C0201</text>
<text x="172" y="83.2">46</text>
<text x="172" y="81.4">47</text>
<text x="176.1" y="79.7">C0201 C0201 C0201 C0201</text>
<text x="238.5" y="79.3">VCC-IO-WIFI</text>
<text x="249.1" y="79.3">VCC-IO-WIFI</text>
<text x="172" y="85">45</text>
<text x="105.5" y="92.1">13</text>
<text x="105.5" y="93.9">14</text>
<text x="105.5" y="95.6">15</text>
<text x="105.5" y="90.3">12</text>
<text x="172" y="95.6">42</text>
<text x="172" y="93.9">43</text>
<text x="172" y="92.1">44</text>
<text x="246.5" y="91">C0201</text>
<text x="257.1" y="91">C0201</text>
<text x="105.5" y="101">18</text>
<text x="105.5" y="99.2">17</text>
<text x="105.5" y="97.4">16</text>
<text x="172" y="101">39</text>
<text x="172" y="99.2">40</text>
<text x="172" y="97.4">41</text>
<text x="93.9" y="105.1">GND</text>
<text x="105.5" y="102.7">19</text>
<text x="105.5" y="104.5">20</text>
<text x="105.5" y="106.3">21</text>
<text x="172" y="106.3">36</text>
<text x="172" y="102.7">38</text>
<text x="172" y="104.5">37</text>
<text x="178" y="107.2">GND</text>
<text x="86.8" y="108.8">VCC-IO-WIFI</text>
<text x="105.5" y="108.1">22</text>
<text x="172" y="109.9">34</text>
<text x="172" y="108.1">35</text>
<text x="104.2" y="123">CC0603</text>
<text x="99.2" y="129.6">GND</text>
<text x="129.5" y="134.6" transform="rotate(-90 129.5 134.6)">23</text>
<text x="131.2" y="134.6" transform="rotate(-90 131.2 134.6)">24</text>
<text x="133" y="134.6" transform="rotate(-90 133 134.6)">25</text>
<text x="134.8" y="134.6" transform="rotate(-90 134.8 134.6)">26</text>
<text x="136.6" y="134.6" transform="rotate(-90 136.6 134.6)">27</text>
<text x="138.3" y="134.6" transform="rotate(-90 138.3 134.6)">28</text>
<text x="140.1" y="134.6" transform="rotate(-90 140.1 134.6)">29</text>
<text x="141.9" y="134.6" transform="rotate(-90 141.9 134.6)">30</text>
<text x="143.7" y="134.6" transform="rotate(-90 143.7 134.6)">31</text>
<text x="145.5" y="134.6" transform="rotate(-90 145.5 134.6)">32</text>
<text x="147.2" y="134.6" transform="rotate(-90 147.2 134.6)">33</text>
<text x="141.9" y="142">GNDGND</text>
<text x="231.2" y="195.2">Design Name</text>
<text x="231.2" y="200.6">Size</text>
<text x="233" y="202.3">A3</text>
<text x="236.5" y="200.6">Page Name</text>
<text x="288.1" y="200.6">Rev</text>
<text x="288.1" y="202.3">v0.2</text>
<text x="231.2" y="205.9">Date:</text>
<text x="240.1" y="205.9">Wednesday, July 22, 2015</text>
<text x="266.7" y="205.9">Sheet</text>
<text x="275.6" y="205.9">6</text>
<text x="281" y="205.9">of</text>
<text x="286.3" y="205.9">7</text>
</g>
<g font-size="1.6" fill="#000080">
<text x="94.3" y="29.9">R80</text>
<text x="99.6" y="29.9">0R</text>
<text x="181" y="27.4">ANT2</text>
<text x="94.3" y="33.4">R81</text>
<text x="99.6" y="33.4">NC-0R R0805</text>
<text x="160.1" y="34.3">R61</text>
<text x="146.9" y="40.5">R47</text>
<text x="155.8" y="40.5">C52</text>
<text x="160.1" y="41.6">NC-0R</text>
<text x="170.9" y="41.4">C60</text>
<text x="173.4" y="36.1">NC-ANT</text>
<text x="113.5" y="47.6">C45</text>
<text x="146.9" y="42.7">NC-0R</text>
<text x="155.8" y="42.7">NC</text>
<text x="170.9" y="43.6">NC</text>
<text x="199" y="46.9">ANT1</text>
<text x="114.6" y="49.4">10uF</text>
<text x="154.7" y="51.2">R46</text>
<text x="160.1" y="51.2">0R</text>
<text x="170.7" y="51.2">R45</text>
<text x="176.1" y="51.2">0R</text>
<text x="170" y="58.3">C47</text>
<text x="184.2" y="58.3">C48</text>
<text x="198.8" y="55.5">ANT</text>
<text x="212.5" y="55.6">C51</text>
<text x="216.1" y="55.8">8P</text>
<text x="64" y="63.6">C49</text>
<text x="64" y="65.4">1uF</text>
<text x="129.8" y="63.6">NC/0R</text>
<text x="131.3" y="61.9">R63</text>
<text x="170" y="60.5">NC</text>
<text x="184.2" y="60.5">NC</text>
<text x="108.5" y="69">U9</text>
<text x="108.5" y="70.8">8723BS</text>
<text x="72.9" y="76.1">R48</text>
<text x="78.3" y="76.1">R49</text>
<text x="83.6" y="76.1">R50</text>
<text x="90.7" y="76.1">R51</text>
<text x="96.1" y="76.1">R52</text>
<text x="101.4" y="76.1">R53</text>
<text x="176.1" y="76.1">R59</text>
<text x="176.1" y="77.9">NC-10KNC-10K10K</text>
<text x="181.4" y="76.1">R58</text>
<text x="186.7" y="76.1">R55</text>
<text x="192.1" y="76.1">R56</text>
<text x="192.1" y="77.9">10K</text>
<text x="72.9" y="79.7">33K</text>
<text x="78.3" y="79.7">33K</text>
<text x="83.6" y="79.7">NC</text>
<text x="90.7" y="79.7">33K</text>
<text x="96.1" y="79.7">33K</text>
<text x="101.4" y="79.7">33K</text>
<text x="246.5" y="86.8">R65</text>
<text x="246.5" y="88.9">100K</text>
<text x="257.1" y="86.8">R66</text>
<text x="257.1" y="88.9">100K</text>
<text x="62.3" y="92.1">R62 NC/0R C0201</text>
<text x="104.2" y="118.8">C50</text>
<text x="104.2" y="120.9">4.7uF</text>
</g>
<g font-size="1.6" fill="#004080">
<text x="180.5" y="32.7">23</text>
<text x="181.4" y="34.5">4</text>
<text x="182.1" y="32.9" transform="rotate(-90 182.1 32.9)">1</text>
<text x="201.8" y="52.3">23</text>
<text x="203.5" y="52.5" transform="rotate(-90 203.5 52.5)">1</text>
<text x="132.4" y="76.2" transform="rotate(-90 132.4 76.2)">VBAT</text>
<text x="141.2" y="77.5" transform="rotate(-90 141.2 77.5)">FM_RX</text>
<text x="143" y="76.6" transform="rotate(-90 143 76.6)">GND2</text>
<text x="146.6" y="76.6" transform="rotate(-90 146.6 76.6)">GND1</text>
<text x="128.8" y="80.4" transform="rotate(-90 128.8 80.4)">XTAL_OUT</text>
<text x="130.6" y="78.6" transform="rotate(-90 130.6 78.6)">XTAL_IN</text>
<text x="137.7" y="79.8" transform="rotate(-90 137.7 79.8)">BT_WAKE</text>
<text x="139.5" y="78.9" transform="rotate(-90 139.5 78.9)">N_WAKE</text>
<text x="144.8" y="81.6" transform="rotate(-90 144.8 81.6)">WL_BT_ANT</text>
<text x="158.1" y="82.5">N_VDDSWP_IN</text>
<text x="135.9" y="85.2" transform="rotate(-90 135.9 85.2)">BT_HOST_WAKE</text>
<text x="156.3" y="84.3">N_VDDSWP_OUT</text>
<text x="158.9" y="86.1">N_VDDSWPIO</text>
<text x="109.4" y="93.2">WL_HOST_WAKE</text>
<text x="109.4" y="95">SDIO_DATA_2</text>
<text x="109.4" y="91.4">WL_REG_ON</text>
<text x="134.1" y="90.6" transform="rotate(-90 134.1 90.6)">BT_VIO/N_HOST_WAKE</text>
<text x="159.3" y="93.2">UART_CTS_N</text>
<text x="161.2" y="95">UART_RXD</text>
<text x="109.4" y="100.3">SDIO_DATA_CLK</text>
<text x="109.4" y="98.5">SDIO_DATA_CMD</text>
<text x="109.4" y="96.7">SDIO_DATA_3</text>
<text x="159.3" y="98.5">UART_RTS_N</text>
<text x="161.4" y="96.7">UART_TXD</text>
<text x="166.9" y="100.3">TX1</text>
<text x="109.4" y="102.1">SDIO_DATA_0</text>
<text x="109.4" y="103.8">SDIO_DATA_1</text>
<text x="109.4" y="105.6">GND3</text>
<text x="109.4" y="107.4">VIN_LDO_OUT</text>
<text x="161.2" y="103.8">N_REG_PU</text>
<text x="161.3" y="105.6">N_I2C_SCL</text>
<text x="165.4" y="107.4">GND6</text>
<text x="166.9" y="102.1">TX2</text>
<text x="109.4" y="109.2">VDDIO</text>
<text x="161.1" y="109.2">N_I2C_SDA</text>
<text x="161.6" y="111">BT_RST_N</text>
<text x="130.6" y="130.7" transform="rotate(-90 130.6 130.7)">VIN_LDO</text>
<text x="132.4" y="130.7" transform="rotate(-90 132.4 130.7)">LPO</text>
<text x="134.1" y="130.7" transform="rotate(-90 134.1 130.7)">PCM_OUT</text>
<text x="135.9" y="130.7" transform="rotate(-90 135.9 130.7)">PCM_CLK</text>
<text x="137.7" y="130.7" transform="rotate(-90 137.7 130.7)">PCM_IN</text>
<text x="139.5" y="130.7" transform="rotate(-90 139.5 130.7)">PCM_SYNC</text>
<text x="141.2" y="130.7" transform="rotate(-90 141.2 130.7)">VDD_TCXO</text>
<text x="143" y="130.7" transform="rotate(-90 143 130.7)">TCXO_IN</text>
<text x="144.8" y="130.7" transform="rotate(-90 144.8 130.7)">GND4</text>
<text x="146.6" y="130.7" transform="rotate(-90 146.6 130.7)">GPS_RF</text>
<text x="148.4" y="130.7" transform="rotate(-90 148.4 130.7)">GND5</text>
</g>
</svg>
